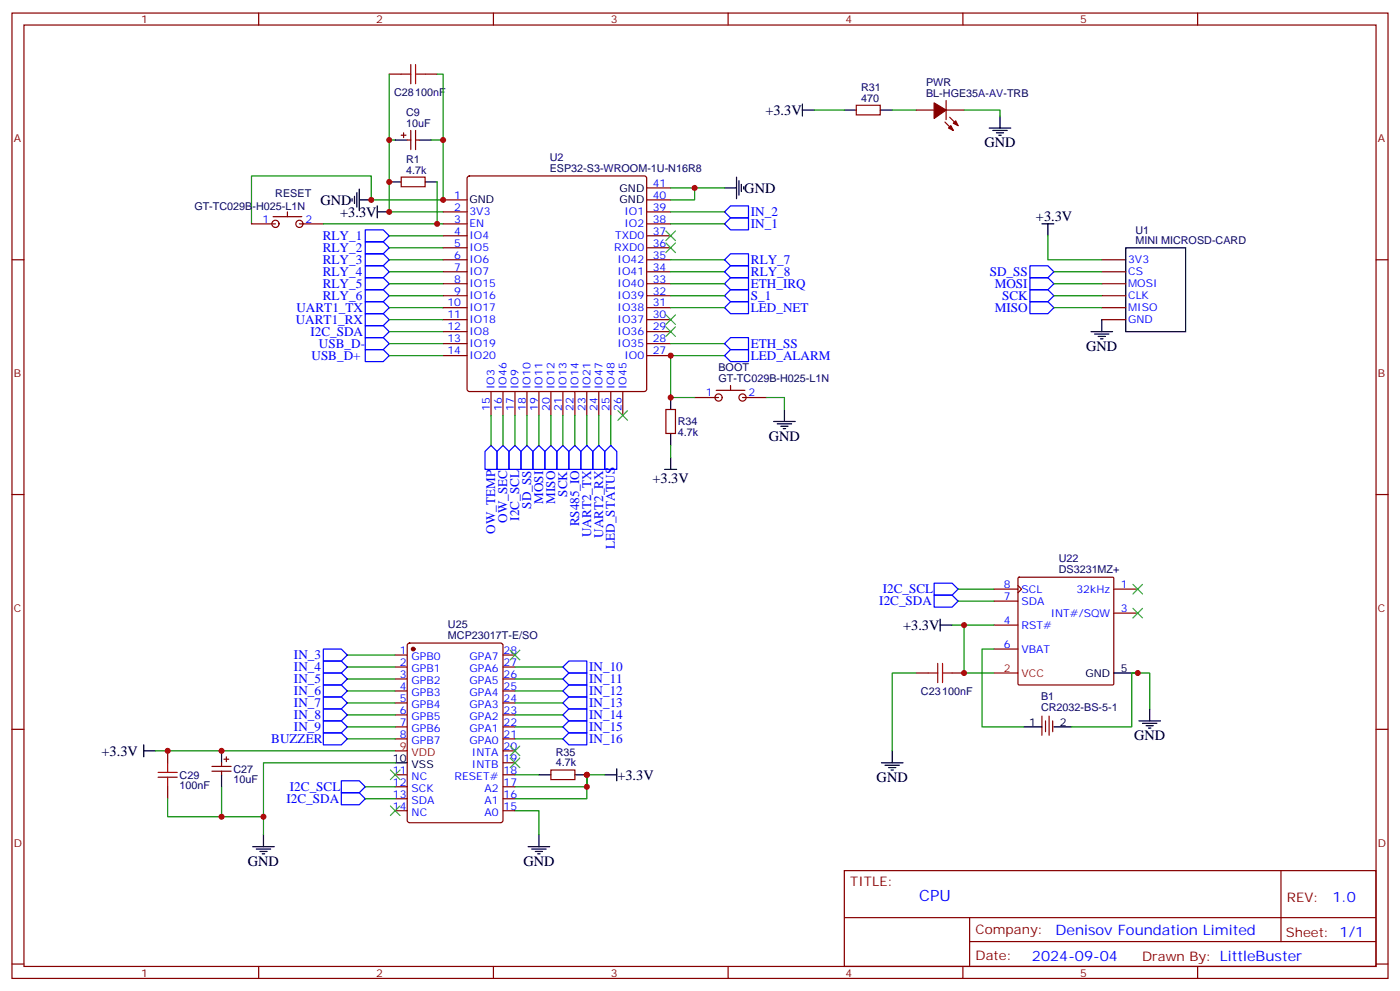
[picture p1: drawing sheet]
<svg xmlns="http://www.w3.org/2000/svg" width="412mm" height="292mm" viewBox="0 0 412 292" stroke-linecap="round" stroke-linejoin="round" font-family="sans-serif">
<g fill="none" stroke="#870000" stroke-width=".35">
<path d="M3.5 3.8h405.4v284.4h-405.4zM7.1 7.4h398.2v277.3h-398.2zM76.2 3.8v3.6M145.3 3.8v3.6M214.5 3.8v3.6M283.6 3.8v3.6M352.8 3.8v3.6M114.7 21.8h3.5M118.2 39.8h1.4M118.9 39.1v1.4M121 38.4v5.7M122.4 38.4v5.7"/>
<path d="M125.2 21.8h3.6M252.2 31h7.1v2.8h-7.1zM269.9 32.4h5.3M278.3 35.9l2.5 2.5M278.7 32.4h5.3M278.7 29.6v5.6M279.8 34.5l2.4 2.5M118.2 52.2h7v2.8h-7zM119.9 41.2h1.1M122.4 41.2h1.1M130.5 58.9h7.1M137.8 52l.5-.2h51.5l.5 .2 .2 .5v62.1l-.2 .5-.5 .2h-51.5l-.5-.2-.2-.5v-62.1z"/>
<path d="M190.5 55.4h7.1M190.5 58.9h7.1M3.5 76.5h3.6M74.1 65.9h7M80.4 63.8h8.5M84.7 62.4v1.4M88.2 65.9h7M130.5 76.5h7.1M130.5 73h7.1M130.5 69.5h7.1M130.5 65.9h7.1M130.5 62.4h7.1"/>
<path d="M190.5 76.5h7.1M190.5 73h7.1M190.5 69.5h7.1M190.5 65.9h7.1M190.5 62.4h7.1M324.6 76.5h7M405.3 76.5h3.6M130.5 80h7.1M130.5 83.6h7.1M130.5 87.1h7.1M130.5 90.6h7.1M130.5 94.2h7.1"/>
<path d="M130.5 97.7h7.1M190.5 80h7.1M190.5 83.6h7.1M190.5 87.1h7.1M190.5 90.6h7.1M190.5 94.2h7.1M190.5 97.7h7.1M324.6 80h7M324.6 83.6h7M324.6 87.1h7M324.6 90.6h7M324.6 94.2h7"/>
<path d="M130.5 104.7h7.1M130.5 101.2h7.1M144.6 115.3v7.1M148.2 115.3v7.1M151.7 115.3v7.1M155.2 115.3v7.1M158.7 115.3v7.1M162.3 115.3v7.1M165.8 115.3v7.1M169.3 115.3v7.1M172.9 115.3v7.1M176.4 115.3v7.1"/>
<path d="M179.9 115.3v7.1M183.4 115.3v7.1M190.5 104.7h7.1M190.5 101.2h7.1M204.6 117.1h7.1M211 115h8.4M215.2 113.6v1.4M218.7 117.1h7.1M196.1 120.6h2.9v7.1h-2.9zM3.5 145.7h3.6M405.3 145.7h3.6M292.8 173.5h7.1"/>
<path d="M292.8 177.1h7.1M299.9 172.5l1 1-1 1.1M299.9 170.2l.3-.2h27.5l.3 .2 .1 31.2-.2 .3-27.7 .1-.3-.2zM328.1 173.5h7M116.4 192.9h3.5M116.4 196.5h3.5M116.4 200h3.5M120.2 189.6l.4-.2h26.9l.6 .4 .1 51.8-.5 .7h-27.1l-.6-.4-.1-51.8zM148.2 192.9h3.5M148.2 196.5h3.5M148.2 200h3.5M269.9 198.2h3.5"/>
<path d="M280.5 198.2h3.5M292.8 184.1h7.1M292.8 191.2h7.1M328.1 180.6h7M3.5 214.8h3.6M116.4 203.5h3.5M116.4 207h3.5M116.4 210.6h3.5M116.4 214.1h3.5M116.4 217.6h3.5M148.2 203.5h3.5M148.2 207h3.5"/>
<path d="M148.2 210.6h3.5M148.2 214.1h3.5M148.2 217.6h3.5M306.9 210.9v5.7M308 212.3v3.2M309 210.9v5.7M310.1 212.3v3.2M405.3 214.8h3.6M49.4 221.2v3.5M49.4 231.7v3.6M62.4 225.7h5.7M62.4 227.2h5.7"/>
<path d="M65.3 224.7v1M65.3 227.2v1M66 223.6h1.4M66.7 222.9v1.4M116.4 228.2h3.5M116.4 231.7h3.5M116.4 235.3h3.5M116.4 238.8h3.5M148.2 228.2h3.5M148.2 231.7h3.5M148.2 235.3h3.5M148.2 238.8h3.5"/>
<path d="M148.2 224.7h3.5M148.2 221.2h3.5M162.3 226.8h7v2.8h-7zM248.7 256.4h156.6v28.3h-156.6zM377.3 256.5v20.8M248.7 270.3h156.5M285.6 277.3h119.6M285.6 270.3v14.1M3.5 284h3.6M76.2 284.7v3.5M145.3 284.7v3.5M214.5 284.7v3.5"/>
<path d="M283.6 284.7v3.5M352.8 284.7v3.5M405.3 284h3.6"/>
<circle cx="81.1" cy="65.9" r="1.06"/>
<circle cx="88.2" cy="65.9" r="1.06"/>
<circle cx="211.7" cy="117.1" r="1.06"/>
<circle cx="218.7" cy="117.1" r="1.06"/>
</g>
<g fill="none" stroke="#000" stroke-width=".35">
<path d="M236.4 32.4h3.5M236.4 30.7v3.5M248.7 32.4h3.5M259.3 32.4h3.5M291.4 37.7h6.3M292.5 38.4h4.2M293.5 39.1h2.1M294.2 39.8h.7M294.6 34.2v3.5M103.7 58.5v.7M104.4 57.8v2.1M105.1 56.8v4.2"/>
<path d="M105.8 58.9h3.6M105.8 55.7v6.4M114.7 53.6h3.5M116.4 41.2h3.5M123.5 41.2h3.5M125.2 53.6h3.6M213.4 55.4h3.6M217 52.2v6.3M217.7 53.2v4.3M218.4 54.3v2.1M219.1 55v.7M111.1 62.4h3.6"/>
<path d="M111.1 60.6v3.6M306.9 65.9h3.5M308.7 65.9v3.6M331.6 73h17.6v24.7h-17.6zM321.4 97.7h6.3M322.4 98.4h4.3M323.5 99.1h2.1M324.2 99.8h.7M324.6 94.2v3.5M197.6 117.1v3.5M195.8 138.3h3.5M197.6 127.7v3.5"/>
<path d="M197.6 134.7v3.6M227.9 124.1h6.3M229 124.8h4.2M230 125.6h2.1M230.7 126.3h.7M231.1 120.6v3.5M276.9 184.1h3.6M276.9 182.4v3.5M328.1 198.2h7M42.3 219.4v3.5M301.6 214.1h5.3M310.4 214.1h5.3"/>
<path d="M335.5 212.3h6.3M336.5 213h4.3M337.6 213.7h2.1M338.3 214.5h.7M338.7 208.8v3.5M42.3 221.2h3.6M65.3 221.2v3.5M65.3 228.2v3.5M116.4 224.7h3.5M158.7 228.2h3.6M169.3 228.2h3.6M178.2 228.2h3.5"/>
<path d="M181.7 226.4v3.6M259.6 224.7h6.4M260.7 225.4h4.2M261.8 226.1h2.1M262.5 226.8h.7M262.8 221.2v3.5M74.4 249.4h6.4M75.5 250.1h4.2M76.6 250.8h2.1M77.3 251.5h.7M77.6 245.9v3.5M155.6 249.4h6.3"/>
<path d="M156.6 250.1h4.3M157.7 250.8h2.1M158.4 251.5h.7M158.7 245.9v3.5"/>
</g>
<g fill="none" stroke="#00f" stroke-width=".35">
<path d="M107.6 78.3h5.3l1.8 1.7-1.8 1.8h-5.3zM107.6 74.8h5.3l1.8 1.7-1.8 1.8h-5.3zM107.6 71.2h5.3l1.8 1.8-1.8 1.8h-5.3zM107.6 67.7h5.3l1.8 1.8-1.8 1.7h-5.3zM213.4 76.5l1.8-1.7h5.3v3.5h-5.3zM213.4 62.4l1.8-1.8h5.3v3.6h-5.3zM213.4 65.9l1.8-1.7h5.3v3.5h-5.3zM303.4 78.3h5.3l1.7 1.7-1.7 1.8h-5.3zM107.6 85.3h5.3l1.8 1.8-1.8 1.8h-5.3zM107.6 81.8h5.3l1.8 1.8-1.8 1.7h-5.3zM107.6 88.9h5.3l1.8 1.7-1.8 1.8h-5.3zM107.6 92.4h5.3l1.8 1.8-1.8 1.7h-5.3z"/>
<path d="M107.6 95.9h5.3l1.8 1.8-1.8 1.7h-5.3zM107.6 99.4h5.3l1.8 1.8-1.8 1.8h-5.3zM213.4 90.6l1.8-1.7h5.3v3.5h-5.3zM213.4 83.6l1.8-1.8h5.3v3.5h-5.3zM213.4 80l1.8-1.7h5.3v3.5h-5.3zM213.4 87.1l1.8-1.8h5.3v3.6h-5.3zM303.4 88.9h5.3l1.7 1.7-1.7 1.8h-5.3zM303.4 81.8h5.3l1.7 1.8-1.7 1.7h-5.3zM303.4 85.3h5.3l1.7 1.8-1.7 1.8h-5.3zM107.6 103h5.3l1.8 1.7-1.8 1.8h-5.3zM213.4 104.7l1.8-1.7h5.3v3.5h-5.3zM213.4 101.2l1.8-1.8h5.3v3.6h-5.3z"/>
<path d="M144.6 131.2l1.8 1.8v5.3h-3.5v-5.3zM148.2 131.2l1.7 1.8v5.3h-3.5v-5.3zM151.7 131.2l1.8 1.8v5.3h-3.6v-5.3zM155.2 131.2l1.8 1.8v5.3h-3.5v-5.3zM158.7 131.2l1.8 1.8v5.3h-3.5v-5.3zM162.3 131.2l1.7 1.8v5.3h-3.5v-5.3zM165.8 131.2l1.8 1.8v5.3h-3.6v-5.3zM169.3 131.2l1.8 1.8v5.3h-3.5v-5.3zM171.1 133l1.8-1.8 1.7 1.8v5.3h-3.5zM174.6 133l1.8-1.8 1.8 1.8v5.3h-3.6zM179.9 131.2l1.8 1.8v5.3h-3.5v-5.3zM275.2 171.8h5.3l1.7 1.7-1.7 1.8h-5.3z"/>
<path d="M275.2 175.3h5.3l1.7 1.8-1.7 1.7h-5.3zM95.2 191.2h5.3l1.8 1.7-1.8 1.8h-5.3zM95.2 194.7h5.3l1.8 1.8-1.8 1.7h-5.3zM95.2 198.2h5.3l1.8 1.8-1.8 1.8h-5.3zM165.8 196.5l1.8-1.8h5.3v3.5h-5.3zM165.8 200l1.8-1.8h5.3v3.6h-5.3zM95.2 201.8h5.3l1.8 1.7-1.8 1.8h-5.3zM95.2 205.3h5.3l1.8 1.7-1.8 1.8h-5.3zM95.2 208.8h5.3l1.8 1.8-1.8 1.7h-5.3zM95.2 212.3h5.3l1.8 1.8-1.8 1.8h-5.3zM95.2 215.9h5.3l1.8 1.7-1.8 1.8h-5.3zM165.8 203.5l1.8-1.7h5.3v3.5h-5.3z"/>
<path d="M165.8 207l1.8-1.7h5.3v3.5h-5.3zM165.8 210.6l1.8-1.8h5.3v3.5h-5.3zM165.8 214.1l1.8-1.8h5.3v3.6h-5.3zM165.8 217.6l1.8-1.7h5.3v3.5h-5.3zM100.5 230h5.3l1.8 1.7-1.8 1.8h-5.3zM100.5 233.5h5.3l1.8 1.8-1.8 1.7h-5.3z"/>
</g>
<g fill="none" stroke="#008700" stroke-width=".35">
<path d="M114.7 21.8v19.4M128.8 21.8h1.7v19.4M239.9 32.4h8.8M262.8 32.4h7.1M284 32.4h10.6v1.8M116.4 41.2h-1.7v21.2h15.8M127 41.2h3.5v17.7h-21.1v-7.1h-35.3v14.1M128.8 53.6v12.3h1.7M197.6 55.4h15.8M204.6 55.4v3.5h-7M95.2 65.9h33.6M114.7 76.5h15.8"/>
<path d="M114.7 73h15.8M114.7 69.5h15.8M197.6 76.5h15.8M197.6 62.4h15.8M197.6 65.9h15.8M308.7 69.5v7h15.9M114.7 80h15.8M114.7 90.6h15.8M114.7 83.6h15.8M114.7 87.1h15.8M114.7 94.2h15.8M114.7 97.7h15.8"/>
<path d="M197.6 80h15.8M197.6 90.6h15.8M197.6 83.6h15.8M197.6 87.1h15.8M310.4 80h14.2M310.4 90.6h14.2M310.4 83.6h14.2M310.4 87.1h14.2M114.7 101.2h15.8M114.7 104.7h15.8M197.6 101.2h15.8M213.4 104.7h-15.8v12.4h7"/>
<path d="M225.8 117.1h5.3v3.5M144.6 122.4v8.8M148.2 122.4v8.8M151.7 122.4v8.8M155.2 122.4v8.8M158.7 122.4v8.8M162.3 122.4v8.8M165.8 122.4v8.8M169.3 122.4v8.8M172.9 122.4v8.8M176.4 122.4v8.8M179.9 122.4v8.8"/>
<path d="M197.6 131.2v3.5M282.2 173.5h10.6M282.2 177.1h10.6M102.3 192.9h14.1M102.3 196.5h14.1M102.3 200h14.1M151.7 196.5h14.1M151.7 200h14.1M269.9 198.2h-7.1v23M280.5 184.1h12.3M284 184.1v14.1h8.8M292.8 191.2h-3.5v22.9h12.3"/>
<path d="M102.3 203.5h14.1M102.3 207h14.1M102.3 210.6h14.1M102.3 214.1h14.1M102.3 217.6h14.1M151.7 203.5h14.1M151.7 207h14.1M151.7 210.6h14.1M151.7 214.1h14.1M151.7 217.6h14.1M338.7 208.8v-10.6h-5.3v15.9h-17.7M45.9 221.2h70.5"/>
<path d="M49.4 235.3v5.3h28.2M65.3 231.7v8.9M107.6 231.7h8.8M107.6 235.3h8.8M116.4 224.7h-38.8v21.2M151.7 231.7h21.2v-3.5v3.5M151.7 238.8h7v7.1M151.7 228.2h7M178.2 228.2h-5.3v7.1h-21.2"/>
</g>
<g fill="none" stroke="#3c3" stroke-width=".35">
<path d="M196.1 68.1l2.9 2.8M196.1 71.6l2.9 2.8M199 68.1l-2.9 2.8M199 71.6l-2.9 2.8M196.1 96.3l2.9 2.8M196.1 92.7l2.9 2.9M199 96.3l-2.9 2.8M199 92.7l-2.9 2.9M182 121l2.9 2.8M184.9 121l-2.9 2.8M333.7 179.2l2.8 2.8M333.7 172.1l2.8 2.8"/>
<path d="M336.5 179.2l-2.8 2.8M336.5 172.1l-2.8 2.8M150.3 191.5l2.8 2.8M153.1 191.5l-2.8 2.8M150.3 219.7l2.8 2.9M153.1 219.7l-2.8 2.9M115 226.8l2.8 2.8M115 237.4l2.8 2.8M117.8 226.8l-2.8 2.8M117.8 237.4l-2.8 2.8M150.3 223.3l2.8 2.8M153.1 223.3l-2.8 2.8"/>
</g>
<path d="M292.8 198.2h7.1M116.4 221.2h3.5" fill="none" stroke="#f00" stroke-width=".35"/>
<path d="M121 19v5.7M122.4 19v5.7M118.2 21.8h2.8M122.4 21.8h2.8M273.4 198.2h2.8M276.2 195.4v5.6M277.6 198.2h2.9M277.6 195.4v5.6M46.6 227.5h5.6M46.6 228.9h5.6M49.4 224.7v2.8M49.4 228.9v2.8" fill="none" stroke="#a10000" stroke-width=".35"/>
<g fill="#870000" stroke="#870000" stroke-width=".35">
<path d="M280.8 36.3l.7-.7 .7 1.4z"/>
<path d="M279.4 37.7l.7-.7 .7 1.4z"/>
<path d="M275.2 30.3l3.5 2.1-3.5 2.5z"/>
<circle cx="121.7" cy="191.2" r=".53"/>
</g>
<g fill="#c00">
<circle cx="204.6" cy="55.4" r=".88"/>
<circle cx="114.7" cy="62.4" r=".88"/>
<circle cx="114.7" cy="53.6" r=".88"/>
<circle cx="130.5" cy="58.9" r=".88"/>
<circle cx="284" cy="184.1" r=".88"/>
<circle cx="335.1" cy="198.2" r=".88"/>
<circle cx="284" cy="198.2" r=".88"/>
<circle cx="114.7" cy="41.2" r=".88"/>
<circle cx="130.5" cy="41.2" r=".88"/>
<circle cx="197.6" cy="117.1" r=".88"/>
<circle cx="128.8" cy="65.9" r=".88"/>
<circle cx="109.4" cy="58.9" r=".88"/>
<circle cx="49.4" cy="221.2" r=".88"/>
<circle cx="77.6" cy="240.6" r=".88"/>
<circle cx="65.3" cy="240.6" r=".88"/>
<circle cx="65.3" cy="221.2" r=".88"/>
<circle cx="172.9" cy="228.2" r=".88"/>
<circle cx="172.9" cy="231.7" r=".88"/>
<circle cx="197.6" cy="104.7" r=".88"/>
</g>
<text font-size="4.6" fill="#00f" x="270.8" y="265.5">CPU</text>
<g font-size="4.2">
<text x="225.4" y="33.8">+3.3V</text>
<text x="290" y="43.4">GND</text>
<text x="219.3" y="56.8">GND</text>
<text x="94.4" y="60.3">GND</text>
<text x="100.2" y="63.9">+3.3V</text>
<text x="305.2" y="65.2">+3.3V</text>
<text x="320" y="103.3">GND</text>
<text x="226.5" y="129.8">GND</text>
<text x="192.2" y="142.2">+3.3V</text>
<text x="266" y="185.5">+3.3V</text>
<text x="334.1" y="218">GND</text>
<text x="29.9" y="222.6">+3.3V</text>
<text x="181.9" y="229.6">+3.3V</text>
<text x="258.2" y="230.3">GND</text>
<text x="73" y="255">GND</text>
<text x="154.2" y="255">GND</text>
</g>
<g font-size="4.2" fill="#00f">
<text x="392.5" y="265.7">1.0</text>
<text x="310.9" y="275.3">Denisov Foundation Limited</text>
<text x="304" y="283.1">2024-09-04</text>
</g>
<g font-size="3.9" fill="#00f">
<text x="221.2" y="63.7">IN_2</text>
<text x="95.1" y="70.7">RLY_1</text>
<text x="221.2" y="67.3">IN_1</text>
<text x="95.1" y="77.8">RLY_3</text>
<text x="95.1" y="74.3">RLY_2</text>
<text x="221.2" y="77.8">RLY_7</text>
<text x="95.1" y="81.3">RLY_4</text>
<text x="221.2" y="81.3">RLY_8</text>
<text x="291.5" y="81.3">SD_SS</text>
<text x="95.1" y="88.4">RLY_6</text>
<text x="95.1" y="84.8">RLY_5</text>
<text x="221.2" y="84.9">ETH_IRQ</text>
<text x="221.2" y="88.4">S_1</text>
<text x="293" y="84.8">MOSI</text>
<text x="295.2" y="88.3">SCK</text>
<text x="87.1" y="95.4">UART1_RX</text>
<text x="87.3" y="91.9">UART1_TX</text>
<text x="221.2" y="91.9">LED_NET</text>
<text x="293" y="91.9">MISO</text>
<text x="91.4" y="98.9">I2C_SDA</text>
<text x="91.8" y="106">USB_D+</text>
<text x="94" y="102.5">USB_D-</text>
<text x="221.2" y="106">LED_ALARM</text>
<text x="221.2" y="102.5">ETH_SS</text>
<text x="156.4" y="149.8" transform="rotate(-90 156.4 149.8)">SD_SS</text>
<text x="160" y="148.4" transform="rotate(-90 160 148.4)">MOSI</text>
<text x="163.5" y="148.4" transform="rotate(-90 163.5 148.4)">MISO</text>
<text x="167" y="146.3" transform="rotate(-90 167 146.3)">SCK</text>
<text x="149.4" y="154" transform="rotate(-90 149.4 154)">OW_SEC</text>
<text x="152.9" y="153.4" transform="rotate(-90 152.9 153.4)">I2C_SCL</text>
<text x="170.6" y="155.1" transform="rotate(-90 170.6 155.1)">RS485_IO</text>
<text x="145.9" y="157.1" transform="rotate(-90 145.9 157.1)">OW_TEMP</text>
<text x="174.2" y="158.2" transform="rotate(-90 174.2 158.2)">UART2_TX</text>
<text x="177.7" y="158.3" transform="rotate(-90 177.7 158.3)">UART2_RX</text>
<text x="181.2" y="161.7" transform="rotate(-90 181.2 161.7)">LED_STATUS</text>
<text x="259" y="178.3">I2C_SDA</text>
<text x="260" y="174.8">I2C_SCL</text>
<text x="86.6" y="194.2">IN_3</text>
<text x="86.6" y="197.7">IN_4</text>
<text x="173.6" y="197.8">IN_10</text>
<text x="86.6" y="201.2">IN_5</text>
<text x="173.6" y="201.3">IN_11</text>
<text x="86.6" y="204.7">IN_6</text>
<text x="86.6" y="208.3">IN_7</text>
<text x="173.6" y="204.8">IN_12</text>
<text x="173.6" y="208.3">IN_13</text>
<text x="86.6" y="211.8">IN_8</text>
<text x="86.6" y="215.3">IN_9</text>
<text x="173.6" y="211.9">IN_14</text>
<text x="173.6" y="215.4">IN_15</text>
<text x="79.9" y="218.9">BUZZER</text>
<text x="173.6" y="218.9">IN_16</text>
<text x="85.4" y="233">I2C_SCL</text>
<text x="84.4" y="236.5">I2C_SDA</text>
</g>
<g font-size="3.9" fill="#800">
<text x="250.5" y="261">TITLE:</text>
<text x="379.1" y="265.7">REV:</text>
<text x="287.4" y="275.2">Company:</text>
<text x="378.7" y="275.8">Sheet: 1/1</text>
<text x="287.4" y="282.9">Date:</text>
<text x="336.4" y="283">Drawn By: LittleBuster</text>
</g>
<g font-size="3.2" fill="#800">
<text x="41.6" y="6.8">1</text>
<text x="110.8" y="6.8">2</text>
<text x="179.9" y="6.8">3</text>
<text x="249.1" y="6.8">4</text>
<text x="318.2" y="6.8">5</text>
<text x="4.1" y="41.9">A</text>
<text x="405.9" y="41.9">A</text>
<text x="4.1" y="111.1">B</text>
<text x="405.9" y="111.1">B</text>
<text x="4.1" y="180.2">C</text>
<text x="405.9" y="180.2">C</text>
<text x="4.1" y="249.4">D</text>
<text x="405.9" y="249.4">D</text>
<text x="41.6" y="287.7">1</text>
<text x="110.8" y="287.7">2</text>
<text x="179.9" y="287.7">3</text>
<text x="249.1" y="287.7">4</text>
<text x="318.2" y="287.7">5</text>
</g>
<g font-size="3.2" fill="#000080">
<text x="116.1" y="28.3">C28100nF</text>
<text x="253.7" y="30">470</text>
<text x="253.7" y="26.8">R31</text>
<text x="272.8" y="28.5">BL-HGE35A-AV-TRB</text>
<text x="272.8" y="25.4">PWR</text>
<text x="119.6" y="34.2">C9</text>
<text x="119.6" y="37.4">10uF</text>
<text x="119.6" y="48">R1</text>
<text x="161.9" y="47.5">U2</text>
<text x="119.6" y="51.1">4.7k</text>
<text x="161.9" y="50.6">ESP32-S3-WROOM-1U-N16R8</text>
<text x="81.1" y="58">RESET</text>
<text x="57.2" y="61.8">GT-TC029B-H025-L1N</text>
<text x="334.4" y="71.9">MINI MICROSD-CARD</text>
<text x="334.4" y="68.8">U1</text>
<text x="211.6" y="112.4">GT-TC029B-H025-L1N</text>
<text x="211.6" y="109.2">BOOT</text>
<text x="199.7" y="125.3">R34</text>
<text x="199.7" y="128.5">4.7k</text>
<text x="311.9" y="165.6">U22</text>
<text x="311.9" y="168.8">DS3231MZ+</text>
<text x="132" y="185">U25</text>
<text x="132" y="188.2">MCP23017T-E/SO</text>
<text x="271.3" y="204.7">C23100nF</text>
<text x="306.7" y="209.3">CR2032-BS-5-1</text>
<text x="306.7" y="206.2">B1</text>
<text x="68.8" y="227.6">C27</text>
<text x="163.7" y="225.7">4.7k</text>
<text x="163.7" y="222.6">R35</text>
<text x="52.9" y="232.5">100nF</text>
<text x="52.9" y="229.3">C29</text>
<text x="68.8" y="230.7">10uF</text>
</g>
<g font-size="3.2" fill="#00f">
<text x="133.8" y="58.5">1</text>
<text x="192.3" y="55">41</text>
<text x="192.3" y="58.5">40</text>
<text x="77.4" y="65.6">1</text>
<text x="90" y="65.6">2</text>
<text x="133.8" y="65.6">3</text>
<text x="133.8" y="62.1">2</text>
<text x="138.3" y="63.5">3V3</text>
<text x="183.9" y="63.5">IO1</text>
<text x="192.3" y="65.6">38</text>
<text x="192.3" y="62.1">39</text>
<text x="133.8" y="69.1">4</text>
<text x="138.3" y="70.5">IO4</text>
<text x="138.3" y="67">EN</text>
<text x="181.2" y="70.5">TXD0</text>
<text x="183.9" y="67">IO2</text>
<text x="192.3" y="69.1">37</text>
<text x="133.8" y="76.2">6</text>
<text x="133.8" y="72.6">5</text>
<text x="138.3" y="77.6">IO6</text>
<text x="138.3" y="74">IO5</text>
<text x="181" y="74">RXD0</text>
<text x="181.9" y="77.6">IO42</text>
<text x="192.3" y="76.2">35</text>
<text x="192.3" y="72.6">36</text>
<text x="332.3" y="77.6">3V3</text>
<text x="133.8" y="83.2">8</text>
<text x="133.8" y="79.7">7</text>
<text x="138.3" y="81.1">IO7</text>
<text x="181.9" y="81.1">IO41</text>
<text x="192.3" y="83.2">33</text>
<text x="192.3" y="79.7">34</text>
<text x="332.3" y="81.1">CS</text>
<text x="133.8" y="86.7">9</text>
<text x="138.3" y="88.2">IO16</text>
<text x="138.3" y="84.6">IO15</text>
<text x="181.9" y="88.2">IO39</text>
<text x="181.9" y="84.6">IO40</text>
<text x="192.3" y="86.7">32</text>
<text x="332.3" y="84.6">MOSI</text>
<text x="332.3" y="88.2">CLK</text>
<text x="131.8" y="93.8">11</text>
<text x="131.8" y="90.3">10</text>
<text x="138.3" y="95.2">IO18</text>
<text x="138.3" y="91.7">IO17</text>
<text x="181.9" y="95.2">IO37</text>
<text x="181.9" y="91.7">IO38</text>
<text x="192.3" y="93.8">30</text>
<text x="192.3" y="90.3">31</text>
<text x="332.3" y="91.7">MISO</text>
<text x="332.3" y="95.2">GND</text>
<text x="131.8" y="100.9">13</text>
<text x="131.8" y="97.3">12</text>
<text x="138.3" y="98.7">IO8</text>
<text x="181.9" y="98.7">IO36</text>
<text x="192.3" y="100.9">28</text>
<text x="192.3" y="97.3">29</text>
<text x="131.8" y="104.4">14</text>
<text x="138.3" y="105.8">IO20</text>
<text x="138.3" y="102.3">IO19</text>
<text x="181.9" y="102.3">IO35</text>
<text x="183.9" y="105.8">IO0</text>
<text x="192.3" y="104.4">27</text>
<text x="145.7" y="114.6" transform="rotate(-90 145.7 114.6)">IO3</text>
<text x="149.2" y="114.6" transform="rotate(-90 149.2 114.6)">IO46</text>
<text x="152.8" y="114.6" transform="rotate(-90 152.8 114.6)">IO9</text>
<text x="156.3" y="114.6" transform="rotate(-90 156.3 114.6)">IO10</text>
<text x="159.8" y="114.6" transform="rotate(-90 159.8 114.6)">IO11</text>
<text x="163.3" y="114.6" transform="rotate(-90 163.3 114.6)">IO12</text>
<text x="166.9" y="114.6" transform="rotate(-90 166.9 114.6)">IO13</text>
<text x="170.4" y="114.6" transform="rotate(-90 170.4 114.6)">IO14</text>
<text x="173.9" y="114.6" transform="rotate(-90 173.9 114.6)">IO21</text>
<text x="177.4" y="114.6" transform="rotate(-90 177.4 114.6)">IO47</text>
<text x="181" y="114.6" transform="rotate(-90 181 114.6)">IO48</text>
<text x="184.5" y="114.6" transform="rotate(-90 184.5 114.6)">IO45</text>
<text x="207.9" y="116.7">1</text>
<text x="220.5" y="116.7">2</text>
<text x="144.3" y="121.1" transform="rotate(-90 144.3 121.1)">15</text>
<text x="147.8" y="121.1" transform="rotate(-90 147.8 121.1)">16</text>
<text x="151.3" y="121.1" transform="rotate(-90 151.3 121.1)">17</text>
<text x="154.9" y="121.1" transform="rotate(-90 154.9 121.1)">18</text>
<text x="158.4" y="121.1" transform="rotate(-90 158.4 121.1)">19</text>
<text x="161.9" y="121.1" transform="rotate(-90 161.9 121.1)">20</text>
<text x="165.5" y="121.1" transform="rotate(-90 165.5 121.1)">21</text>
<text x="169" y="121.1" transform="rotate(-90 169 121.1)">22</text>
<text x="172.5" y="121.1" transform="rotate(-90 172.5 121.1)">23</text>
<text x="176" y="121.1" transform="rotate(-90 176 121.1)">24</text>
<text x="179.6" y="121.1" transform="rotate(-90 179.6 121.1)">25</text>
<text x="183.1" y="121.1" transform="rotate(-90 183.1 121.1)">26</text>
<text x="295.7" y="173.2">8</text>
<text x="330.2" y="173.2">1</text>
<text x="295.7" y="176.7">7</text>
<text x="300.9" y="178.1">SDA</text>
<text x="300.9" y="174.6">SCL</text>
<text x="317.1" y="174.6">32kHz</text>
<text x="295.7" y="183.8">4</text>
<text x="300.9" y="185.2">RST#</text>
<text x="309.5" y="181.6">INT#/SQW</text>
<text x="330.2" y="180.2">3</text>
<text x="295.7" y="190.8">6</text>
<text x="117.8" y="192.6">1</text>
<text x="117.8" y="196.1">2</text>
<text x="121.2" y="194.3">GPB0</text>
<text x="121.2" y="197.9">GPB1</text>
<text x="138.3" y="197.9">GPA6</text>
<text x="138.3" y="194.3">GPA7</text>
<text x="148.3" y="196.1">27</text>
<text x="148.3" y="192.6">28</text>
<text x="300.9" y="192.2">VBAT</text>
<text x="117.8" y="199.6">3</text>
<text x="117.8" y="203.2">4</text>
<text x="121.2" y="201.4">GPB2</text>
<text x="138.3" y="201.4">GPA5</text>
<text x="148.3" y="203.2">25</text>
<text x="148.3" y="199.6">26</text>
<text x="117.8" y="206.7">5</text>
<text x="121.2" y="204.9">GPB3</text>
<text x="121.2" y="208.5">GPB4</text>
<text x="138.3" y="208.5">GPA3</text>
<text x="138.3" y="204.9">GPA4</text>
<text x="148.3" y="206.7">24</text>
<text x="117.8" y="210.2">6</text>
<text x="117.8" y="213.7">7</text>
<text x="121.2" y="212">GPB5</text>
<text x="121.2" y="215.5">GPB6</text>
<text x="138.3" y="215.5">GPA1</text>
<text x="138.3" y="212">GPA2</text>
<text x="148.3" y="213.7">22</text>
<text x="148.3" y="210.2">23</text>
<text x="117.8" y="217.3">8</text>
<text x="121.2" y="219">GPB7</text>
<text x="138.3" y="219">GPA0</text>
<text x="148.3" y="220.8">20</text>
<text x="148.3" y="217.3">21</text>
<text x="115.7" y="227.9">11</text>
<text x="139" y="226.1">INTB</text>
<text x="139" y="222.6">INTA</text>
<text x="148.3" y="227.9">18</text>
<text x="148.3" y="224.3">19</text>
<text x="115.7" y="231.4">12</text>
<text x="121.2" y="229.6">NC</text>
<text x="121.2" y="233.2">SCK</text>
<text x="133.9" y="229.6">RESET#</text>
<text x="142.7" y="233.2">A2</text>
<text x="148.3" y="231.4">17</text>
<text x="115.7" y="234.9">13</text>
<text x="115.7" y="238.4">14</text>
<text x="121.2" y="236.7">SDA</text>
<text x="142.7" y="236.7">A1</text>
<text x="148.3" y="238.4">15</text>
<text x="148.3" y="234.9">16</text>
<text x="121.2" y="240.2">NC</text>
<text x="142.7" y="240.2">A0</text>
</g>
<g font-size="3.2">
<text x="138.3" y="59.9">GND</text>
<text x="182.5" y="56.4">GND</text>
<text x="182.5" y="59.9">GND</text>
<text x="330.2" y="197.9">5</text>
<text x="319.7" y="199.3">GND</text>
<text x="303.1" y="213.7">1</text>
<text x="312.2" y="213.7">2</text>
<text x="115.7" y="224.3">10</text>
<text x="121.2" y="226.1">VSS</text>
</g>
<g font-size="3.2" fill="#f00">
<text x="295.7" y="197.9">2</text>
<text x="300.9" y="199.3">VCC</text>
<text x="117.8" y="220.8">9</text>
<text x="121.2" y="222.6">VDD</text>
</g>
</svg>
